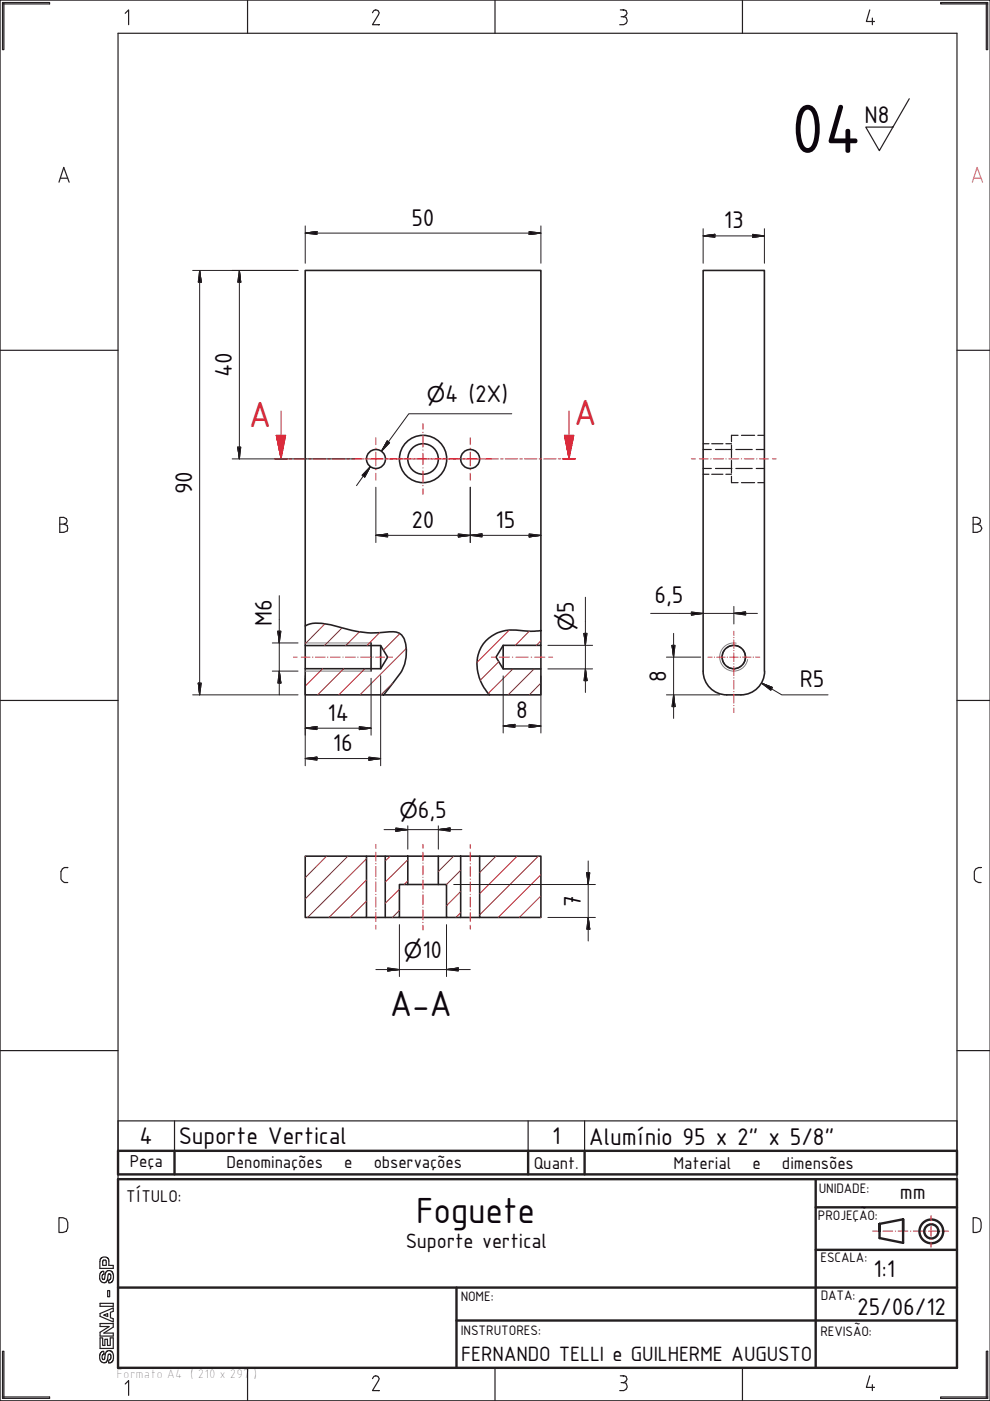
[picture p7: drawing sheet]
<svg xmlns="http://www.w3.org/2000/svg" width="210mm" height="297mm" viewBox="0 0 210 297" stroke-linecap="round" stroke-linejoin="round" font-family="sans-serif">
<g fill="none" stroke="#231f20" stroke-width=".34">
<path d="M64.7 132.7v-75.4h50v76.4M64.7 132.7a6 6 0 0 1 4.7-.4l1 .2a27.9 27.9 0 0 0 9.4 1.7l.6-.1a8.9 8.9 0 0 1 4.4 .2 5.4 5.4 0 0 1 1.3 5.2 8.8 8.8 0 0 1-2.4 4.8l-2.4 3h-16.6v-5.5h16l1.5-2.5-1.5-2.4h-16zM64.7 136.9v4.9M78.7 136.3v6M80.7 136.9v4.9M103 135.9a8.3 8.3 0 0 1 7.7-2.2l2.4 .1 1.6-.1v3.1h-8l-1.5 2.5 1.5 2.5h8v5.5h-10.9a9.5 9.5 0 0 1-2.5-8 6.9 6.9 0 0 1 1.7-3.4zM106.7 136.8v5M114.7 136.8v5M81.3 147.3h22.5M149.1 142.3a5 5 0 0 0 5.1 5h2.9M149.1 142.3v-85h13v85M162.2 142.3a5 5 0 0 1-5 5"/>
<path d="M64.7 181.5h13v13h-13zM77.7 194.5h4M77.7 181.5h4M81.7 181.5h4.8v6h-1.8v7h-3zM84.7 194.5h10M86.5 181.5h6.5M86.5 187.5h6.5M93 181.5h4.7v13h-3v-7h-1.7zM97.7 181.5h4M97.7 194.5h4M101.7 181.5h13v13h-13z"/>
<circle cx="79.7" cy="97.3" r="2.01"/>
<circle cx="89.7" cy="97.3" r="3.2"/>
<circle cx="89.7" cy="97.3" r="5"/>
<circle cx="99.7" cy="97.3" r="2.01"/>
<circle cx="155.6" cy="139.3" r="2.48"/>
</g>
<g fill="none" stroke="#231f20" stroke-width=".25">
<path d="M149.1 95.3h1.8M149.1 99.3h1.8M149.1 94.1h1.3M151 94.1h2.3M151.8 95.3h3.4M151.8 99.3h3.4M154 94.1h1.1M155.1 94.3v2.7M155.1 97.6v2.7M156.1 95.3h3.4M156.1 99.3h3.4M156.5 92.3h-1.4v1.4"/>
<path d="M157.3 92.3h2.8M160.4 95.3h1.7M160.4 99.3h1.7M160.7 92.3h1.4M149.1 100.6h1.3M151 100.6h2.3M154 100.6h1.1M155.1 101v1.3h1.4M157.3 102.3h2.8M160.7 102.3h1.4M153.7 137.8a2.35 2.35 0 0 0 0 3M154.2 137.3a2.29 2.29 0 0 1 2.9 0"/>
<path d="M157.6 137.8a2.35 2.35 0 0 1 0 3M154.2 141.3a2.16 2.16 0 0 0 2.9 0"/>
</g>
<path d="M64.7 136.3h14M156.2 136.4a2.98 2.98 0 0 0-3.5 2.4 2.98 2.98 0 0 0 2.4 3.4 2.98 2.98 0 0 0 3.5-2.4M64.7 142.3h14" fill="none" stroke="#7e8183" stroke-width=".21"/>
<g fill="none" stroke="#ee253a" stroke-width=".21">
<path d="M58.3 97.3h2.6M59.6 92.3v5M61.4 97.3h.5M62.4 97.3h2.6M65.5 97.3h.5M66.4 97.3h2.7M69.5 97.3h.6M70.5 97.3h2.7M73.6 97.3h.5M74.6 97.3h2.6M77.6 97.3h.6M78.7 97.3h2.6"/>
<path d="M81.8 97.3h.5M82.7 97.3h2.7M85.8 97.3h.6M86.8 97.3h2.7M89.9 97.3h.5M90.9 97.3h2.6M93.9 97.3h.6M95 97.3h2.6M98 97.3h.6M99 97.3h2.6M102.1 97.3h.6M103.1 97.3h2.6"/>
<path d="M106.2 97.3h.5M107.1 97.3h2.7M110.2 97.3h.6M111.3 97.3h2.6M114.3 97.3h.6M115.3 97.3h2.6M118.4 97.3h.6M119.4 97.3h2.6"/>
</g>
<path d="M58.3 97.3h2.6M119.4 97.3h2.6" fill="none" stroke="#ee253a" stroke-width=".38"/>
<path d="M58.6 92.3l1 5z" fill="#ee253a"/>
<path d="M58.6 92.3l1 5z" fill="none" stroke="#ee253a" stroke-width=".21"/>
<path d="M58.6 92.3h2l-1 5z" fill="#ee253a"/>
<path d="M58.6 92.3h2l-1 5zM59.6 87.1v5.2M120.7 92.3v5" fill="none" stroke="#ee253a" stroke-width=".21"/>
<path d="M119.7 92.3l1 5z" fill="#ee253a"/>
<path d="M119.7 92.3l1 5z" fill="none" stroke="#ee253a" stroke-width=".21"/>
<path d="M119.7 92.3h2l-1 5z" fill="#ee253a"/>
<g fill="none" stroke="#ee253a" stroke-width=".21">
<path d="M75.2 97.3h1.5M77.4 97.3h.1M78.3 97.3h2.9M79.7 92.8v1.5M79.7 95v.1M79.7 95.9v2.9M79.7 99.5v.1M81.9 97.3h.1M82.2 97.3h2M84.8 97.3h2.4M87.8 97.3h.1M88.5 97.3h2.4"/>
<path d="M89.7 89.8v1.2M89.7 91.6v.1M89.7 92.3v2.5M89.7 95.4v.1M89.7 96.1v2.4M89.7 99.2h.1M89.7 99.8v2.5M91.5 97.3h.2M92.2 97.3h2.5M95.2 97.3h2M97.4 97.3h.1M98.3 97.3h2.9"/>
<path d="M99.7 92.8v1.5M99.7 95v.1M99.7 95.9v2.9M99.7 99.5v.1M101.9 97.3h.1M102.7 97.3h1.5M119.7 92.3h2l-1 5zM120.7 87.1v5.2M146.6 97.3h.9M148.3 97.3h1.9M150.7 97.3h.1M151.3 97.3h2.2"/>
<path d="M154 97.3h.1M154.6 97.3h2.1M157.2 97.3h.1M157.9 97.3h2M160.5 97.3h.1M161.1 97.3h1.9M163.8 97.3h.8M79.7 100.3v1.5M89.7 102.9v.1M89.7 103.6v1.2M99.7 100.3v1.5M62.2 139.3h.8"/>
<path d="M63.9 139.3h1.9M66.3 139.3h.1M66.9 139.3h2.1M69.5 139.3h.1M70.1 139.3h2M72.7 139.3h.1M73.3 139.3h2.1M75.9 139.3h.1M76.5 139.3h2.1M79.1 139.3h.1M79.7 139.3h1.8M82.4 139.3h.8"/>
<path d="M104.2 139.3h.9M105.9 139.3h2.1M108.7 139.3h.1M109.4 139.3h2.6M112.7 139.3h.1M113.4 139.3h2.2M116.4 139.3h.8M150.2 139.3h.8M151.5 139.3h.1M152 139.3h1.8M154.2 139.3h.1M154.8 139.3h1.7"/>
<path d="M155.7 133.8v.9M155.7 135.1v.1M155.7 135.7v1.8M155.7 137.9v.1M155.7 138.4v1.9M157 139.3h.1M157.5 139.3h1.8M159.7 139.3h.1M160.3 139.3h.9M155.7 140.7v.1M155.7 141.3v1.9M155.7 143.7v.1"/>
<path d="M155.7 144.2v1.9M155.7 146.6v.1M155.7 147.2v1.9M155.7 149.6h.1M155.7 150.1v.9M79.7 179v.9M89.7 179v.9M99.7 179v.9M79.7 180.7v1.9M79.7 183.1v.1M79.7 183.7v2.1M79.7 186.3v.1"/>
<path d="M79.7 187v2.1M79.7 189.6v.1M79.7 190.2v2.1M79.7 192.9v.1M79.7 193.5v1.9M79.7 196.2v.8M89.7 180.7v1.8M89.7 183h.1M89.7 183.6v1.9M89.7 186v.1M89.7 186.6v1.9M89.7 189.1v.1"/>
<path d="M89.7 189.7v2.1M89.7 192.3v.1M89.7 192.9v2.1M89.7 195.5v.1M89.7 196.2v1M99.7 180.7v1.9M99.7 183.1v.1M99.7 183.7v2.1M99.7 186.3v.1M99.7 187v2.1M99.7 189.6v.1M99.7 190.2v2.1"/>
<path d="M99.7 192.9v.1M99.7 193.5v1.9M99.7 196.2v.8M197.5 257.7v1.1M197.5 259.4h.1M197.5 260v2.2M185.1 261h1M186.6 261h.1M187.3 261h2M189.9 261h.1M190.5 261h2.1M193.1 261h.1"/>
<path d="M193.7 261h2.1M196.3 261h.1M196.9 261h2.1M197.5 262.7v.1M197.5 263.3v1.1M199.5 261h.1M200.2 261h1"/>
</g>
<g fill="none" stroke="#231f20" stroke-width=".25">
<path d="M.8 .5v10h-.3v-10h10v.3h-10M25 7.1h178v282.9h-178zM26.6 2.8l.7-.7v3.1M52.5 0v7.1M79.6 2.1l.5 .1 .3 .5-1.4 2.5h1.4h-.1M79.7 2.1l-.4 .1-.3 .5M105 0v7.1M131.6 2.1l1.2 .1 .2 .6-.2 .4-.5 .3M131.7 3.5h.6M132.2 2.1h.1h-.1M132.3 3.5l.5 .2 .2 .9-.2 .4-.5 .2h-.9M157.5 0v7.1"/>
<path d="M184.5 2.1l-.7 2.5h1.7h-.2M185 3.8v1.4M209.2 .5v10h.3v-10h-10v.3h10M209.9 0h-209.9v297h209.9M12.8 37.8h1.6M14.7 38.6l-1.2-3.1-1 3.1M0 74.3h25M203 74.3h6.9M12.7 109.7h.8l.6 .3 .1 .4-.1 .5-.6 .2 .7 .3 .2 .6-.2 .6-.7 .3h-.8zM12.7 111.1h.8M206.4 111.1h.9l.5-.2 .2-.5-.2-.4-.5-.3h-.9v3.2h.9l.7-.3 .3-.6-.3-.6-.7-.3M0 148.5h25"/>
<path d="M203 148.5h6.9M14.4 183.9h-.7l-.5 .3-.3 .6v1.6l.8 .7h.7M208 183.9h.1h-.6l-.5 .3-.3 .6v1.6l.3 .4 .5 .3h.6M0 222.7h25M25 237.6h178v6.4h-178zM37 237.6v6.4M112 237.6v6.4M124 237.6v6.4M203 222.7h6.9M12.5 258.2h.9l.7 .3 .3 .7v1.1l-.3 .8-.7 .2h-.9zM206.4 258.2h.7l.7 .3 .3 .7v1.1l-.3 .8-.7 .2h-.7zM21.2 268.9v-1.8l.3-.4 .4-.2 .7 .1 .4 .3 .1 1.4h.9v.6h-2.8"/>
<path d="M21.2 276.3h2.8v.7h-2.8zM21.2 278.5l2.8-1.2v.7l-.6 .2v1.2l.6 .2v.7l-2.8-1.2zM21.3 269.9l.5-.4a.41 .41 0 0 1 .1 .7l-.3 .3 .1 .5a.24 .24 0 0 0 .2 .3 .24 .24 0 0 0 .3-.2l.3-1.4a.88 .88 0 0 1 .9-.3 .88 .88 0 0 1 .6 .8v1.1l-.3 .5-.4 .2-.3-.1v-.5l.5-.4v-.7l-.4-.2-.2 .2-.1 1-.2 .5-.3 .1h-.5l-.4-.3-.3-.5v-.8zM21.9 267.2l.4-.1 .2 .2v1h-.7zM22 278.8l.8-.3v.6zM22.1 271.9h.1M22.8 273.6h.5v1.3h-.5zM.5 296.2h10v.3h-10v-10h.3v10M21.2 280.6h2.8v.8l-2 1.2h2v.7h-2.8v-.8l2-1.3h-2zM21.2 283.7h.6v1.6h.4v-1.3h.6v1.3h.6v-1.6h.6v2.2h-2.8zM21.4 286.7a.37 .37 0 0 1 .5-.2 .37 .37 0 0 1 .1 .6l-.4 .4v.4l.3 .4 .3-.2 .3-1.5 .5-.2 .6 .1 .5 .8-.1 1.1-.4 .5h-.6v-.4l.4-.3 .2-.4-.1-.6-.4-.1-.4 1.6-.5 .2-.7-.2a1.6 1.6 0 0 1-.3-1.7zM25 289.8v.2h.2"/>
<path d="M26.6 293.4l.7-.7v3.1M52.5 290v7M79.6 291.7l.5 .1 .3 .5-1.4 2.5h1.4h-.1M79.7 291.7l-.4 .1-.3 .5M105 290v7M131.6 291.7l1.2 .1 .2 .6-.2 .4-.5 .3M131.7 293.1h.6M132.2 291.7h.1h-.1M132.3 293.1l.5 .2 .2 .9-.2 .4-.5 .2h-.9M157.5 290v7M184.5 291.7l-.7 2.5h1.7h-.2M185 293.6v1.2"/>
<path d="M209.5 296.2h-10v.3h10v-10h-.3v10"/>
</g>
<path d="M206.5 37.8h1.6M208.4 38.6l-1.1-3.1-1.1 3.1" fill="none" stroke="#ede80a" stroke-width=".25"/>
<g fill="none" stroke="#231f20" stroke-width=".51">
<path d="M25 244h178v5h-178zM25 250h178v40h-178zM37 244v5M112 244v5M124 244v5M173 256h30M173 250v40M191.5 258.5l-4.9 1M25 273h178M96.8 280h106.2M96.8 273v17M173 265h30"/>
<path d="M191.5 261v-2.5v5l-4.9-1v-3v1.5"/>
<circle cx="197.5" cy="261.1" r="2.52"/>
<circle cx="197.5" cy="261.1" r="1.5"/>
</g>
<g fill="none" stroke="#992528" stroke-width=".21">
<path d="M68.9 132.3l-4.2 4.2M72.6 133.1l-3.8 3.8M76.3 133.9l-3 3M80.5 134.1l-2.7 2.8M84.8 134.4l-3.5 3.4M86.2 137.5l-9.9 9.8M108 133.6l-6.8 6.8M112.3 133.8l-3 3M114.7 135.9l-.9 .9M68.4 141.8l-3.7 3.7M72.9 141.8l-5.5 5.5M77.4 141.8l-5.6 5.5"/>
<path d="M83.3 144.9l-2.5 2.4M105.8 140.3l-3.9 3.9M108.8 141.8l-5.2 5.2M113.3 141.8l-5.5 5.5M114.7 144.8l-2.4 2.5M64.8 181.5l-.1 .1M69.3 181.5l-4.6 4.6M73.8 181.5l-9.1 9.1M77.7 191l-3.4 3.5M77.7 186.6l-7.9 7.9M77.7 182.1l-12.5 12.4M82.8 181.5l-1.1 1"/>
<path d="M84.7 193l-1.5 1.5M84.7 188.5l-3 3M86.5 186.8l-.8 .7M86.5 182.3l-4.8 4.7M96.2 181.5l-3.2 3.3M97.7 189l-3 3M97.7 184.5l-3 3M97.7 193.5l-1 1M105.2 181.5l-3.5 3.5M109.7 181.5l-8 8M114.2 181.5l-12.5 12.5M114.7 194.4l-.1 .1"/>
<path d="M114.7 185.5l-9 9M114.7 189.9l-4.5 4.6"/>
</g>
<path d="M64.7 49.4l2.5-.3zM64.7 49.4h2.5" fill="none" stroke="#231f20" stroke-width=".21"/>
<path d="M64.7 49.3h2.5" fill="none" stroke="#0c050d" stroke-width=".34"/>
<path d="M64.7 49.4l2.5-.3v.6z" fill="#0c050d"/>
<path d="M64.7 49.4l2.5-.3v.6zM112.2 49.4h2.5M112.2 49.7l2.5-.3z" fill="none" stroke="#231f20" stroke-width=".21"/>
<path d="M112.2 49.6h2.5" fill="none" stroke="#0c050d" stroke-width=".3"/>
<path d="M112.2 49.1l2.5 .3-2.5 .3z" fill="#0c050d"/>
<path d="M42.3 57.3l.4 2.5zM42.3 57.3v2.5M64.7 47.9v7.9M67.2 49.4h45M112.2 49.1l2.5 .3-2.5 .3zM114.7 47.9v7.9" fill="none" stroke="#231f20" stroke-width=".21"/>
<path d="M42.5 57.3v2.5" fill="none" stroke="#0c050d" stroke-width=".34"/>
<path d="M42.3 57.3l.4 2.5h-.6z" fill="#0c050d"/>
<path d="M42.3 57.3l.4 2.5h-.6zM42.1 144.8l.2 2.5zM42.3 144.8v2.5" fill="none" stroke="#231f20" stroke-width=".21"/>
<path d="M42.2 144.8v2.5" fill="none" stroke="#0c050d" stroke-width=".3"/>
<path d="M42.1 144.8h.6l-.4 2.5z" fill="#0c050d"/>
<path d="M40.9 57.3h22.3M42.3 59.8v85M50.4 94.8l.4 2.5zM50.8 94.8v2.5M40.9 147.3h22.3M42.1 144.8h.6l-.4 2.5z" fill="none" stroke="#231f20" stroke-width=".21"/>
<path d="M50.6 94.8v2.5" fill="none" stroke="#0c050d" stroke-width=".34"/>
<path d="M50.4 94.8h.7l-.3 2.5z" fill="#0c050d"/>
<path d="M50.8 57.3v2.5M50.8 57.3l.3 2.5zM50.4 94.8h.7l-.3 2.5z" fill="none" stroke="#231f20" stroke-width=".21"/>
<path d="M50.9 57.3v2.5" fill="none" stroke="#0c050d" stroke-width=".3"/>
<path d="M50.8 57.3l.3 2.5h-.7z" fill="#0c050d"/>
<path d="M49.2 57.3h14M50.8 59.8v35M50.8 57.3l.3 2.5h-.7zM49.2 97.3h26M64.7 154.4l2.5-.3zM64.7 154.4h2.5" fill="none" stroke="#231f20" stroke-width=".21"/>
<path d="M64.7 154.2h2.5" fill="none" stroke="#0c050d" stroke-width=".34"/>
<path d="M64.7 154.4l2.5-.3v.6z" fill="#0c050d"/>
<path d="M64.7 154.4l2.5-.3v.6zM76.2 154.7l2.5-.3zM76.2 154.4h2.5" fill="none" stroke="#231f20" stroke-width=".21"/>
<path d="M76.2 154.5h2.5" fill="none" stroke="#0c050d" stroke-width=".3"/>
<path d="M76.2 154.1l2.5 .3-2.5 .3z" fill="#0c050d"/>
<path d="M64.7 143.8v12.1M67.2 154.4h9M76.2 154.1l2.5 .3-2.5 .3zM78.7 143.8v12.1M64.7 160.8l2.5-.3zM64.7 160.8h2.5" fill="none" stroke="#231f20" stroke-width=".21"/>
<path d="M64.7 160.7h2.5" fill="none" stroke="#0c050d" stroke-width=".3"/>
<path d="M64.7 160.8l2.5-.3v.7z" fill="#0c050d"/>
<path d="M64.7 160.8l2.5-.3v.7zM78.2 160.8h2.5M78.2 161.2l2.5-.4z" fill="none" stroke="#231f20" stroke-width=".21"/>
<path d="M78.2 161h2.5" fill="none" stroke="#0c050d" stroke-width=".34"/>
<path d="M78.2 160.5l2.5 .3-2.5 .4z" fill="#0c050d"/>
<path d="M64.7 143.3v19M80.7 143.3v19M106.7 153.9l2.5-.3zM106.7 153.9h2.5M67.2 160.8h11M78.2 160.5l2.5 .3-2.5 .4z" fill="none" stroke="#231f20" stroke-width=".21"/>
<path d="M106.7 153.8h2.5" fill="none" stroke="#0c050d" stroke-width=".34"/>
<path d="M106.7 153.9l2.5-.3v.6z" fill="#0c050d"/>
<path d="M106.7 153.9l2.5-.3v.6zM112.2 154.2l2.5-.3zM112.2 153.9h2.5" fill="none" stroke="#231f20" stroke-width=".21"/>
<path d="M112.2 154.1h2.5" fill="none" stroke="#0c050d" stroke-width=".3"/>
<path d="M112.2 153.6l2.5 .3-2.5 .3z" fill="#0c050d"/>
<path d="M106.7 143.3v12.1M109.2 153.9h3M112.2 153.6l2.5 .3-2.5 .3zM114.7 143.3v12.1M124.5 185l.3 2.5zM124.8 185v2.5" fill="none" stroke="#231f20" stroke-width=".21"/>
<path d="M124.6 185v2.5" fill="none" stroke="#0c050d" stroke-width=".3"/>
<path d="M124.5 185h.6l-.3 2.5z" fill="#0c050d"/>
<path d="M124.5 185h.6l-.3 2.5zM124.8 194.5v2.5M124.8 194.5l.3 2.5z" fill="none" stroke="#231f20" stroke-width=".21"/>
<path d="M124.9 194.5v2.5" fill="none" stroke="#0c050d" stroke-width=".34"/>
<path d="M124.8 194.5l.3 2.5h-.6z" fill="#0c050d"/>
<path d="M96.2 187.5h3.4M99.8 187.5h26.5M116.2 194.5h10.1M124.8 182.5v2.5M124.8 187.5v7M124.8 197v2.5M124.8 194.5l.3 2.5h-.6zM82.2 205.9l2.5-.3zM82.2 205.6h2.5" fill="none" stroke="#231f20" stroke-width=".21"/>
<path d="M82.2 205.7h2.5" fill="none" stroke="#0c050d" stroke-width=".3"/>
<path d="M82.2 205.2l2.5 .4-2.5 .3z" fill="#0c050d"/>
<path d="M82.2 205.2l2.5 .4-2.5 .3zM94.7 205.6h2.5M94.7 205.6l2.5-.4z" fill="none" stroke="#231f20" stroke-width=".21"/>
<path d="M94.7 205.4h2.5" fill="none" stroke="#0c050d" stroke-width=".34"/>
<path d="M94.7 205.6l2.5-.4v.7z" fill="#0c050d"/>
<path d="M93 175.9l2.5-.3zM93 175.9h2.5M84.7 196v11M94.7 196v11M79.7 205.6h2.5M84.7 205.6h10M94.7 205.6l2.5-.4v.7zM97.2 205.6h2.5" fill="none" stroke="#231f20" stroke-width=".21"/>
<path d="M93 175.7h2.5" fill="none" stroke="#0c050d" stroke-width=".34"/>
<path d="M93 175.9l2.5-.3v.6z" fill="#0c050d"/>
<path d="M84 176.2l2.5-.3zM84 175.9h2.5M93 175.9l2.5-.3v.6z" fill="none" stroke="#231f20" stroke-width=".21"/>
<path d="M84 176.1h2.5" fill="none" stroke="#0c050d" stroke-width=".34"/>
<path d="M84 175.6l2.5 .3-2.5 .3z" fill="#0c050d"/>
<path d="M78.5 98.9l-1.4 2M81.5 175.9h2.5M84 175.6l2.5 .3-2.5 .3zM86.5 175.9h6.5M86.5 175.1v4.9M93 175.1v4.9M95.5 175.9h2.5" fill="none" stroke="#231f20" stroke-width=".21"/>
<path d="M78.5 98.9l-1.1 2.2z" fill="#0c050d"/>
<path d="M78.5 98.9l-1.1 2.2z" fill="none" stroke="#231f20" stroke-width=".21"/>
<path d="M78.5 98.9l-1.1 2.2-.6-.3z" fill="#0c050d"/>
<path d="M78.5 98.9l-1.1 2.2-.6-.3zM82.4 93.7l-1.5 2" fill="none" stroke="#231f20" stroke-width=".21"/>
<path d="M82.1 93.5l-1.2 2.2z" fill="#0c050d"/>
<path d="M82.1 93.5l-1.2 2.2z" fill="none" stroke="#231f20" stroke-width=".21"/>
<path d="M82.1 93.5l.5 .4-1.7 1.8z" fill="#0c050d"/>
<path d="M82.1 93.5l.5 .4-1.7 1.8zM108.5 87.7h-21.8l-5.8 8M77.1 100.9l-1.5 2.1M79.7 113.5l2.5-.3zM79.7 113.5h2.5" fill="none" stroke="#231f20" stroke-width=".21"/>
<path d="M79.7 113.4h2.5" fill="none" stroke="#0c050d" stroke-width=".3"/>
<path d="M79.7 113.5l2.5-.3v.6z" fill="#0c050d"/>
<path d="M79.7 113.5l2.5-.3v.6zM97.2 113.5h2.5M97.2 113.8l2.5-.3z" fill="none" stroke="#231f20" stroke-width=".21"/>
<path d="M97.2 113.7h2.5" fill="none" stroke="#0c050d" stroke-width=".34"/>
<path d="M97.2 113.2l2.5 .3-2.5 .3z" fill="#0c050d"/>
<path d="M79.7 103.3v11.7M82.2 113.5h15M97.2 113.2l2.5 .3-2.5 .3zM99.7 103.3v11.7M112.2 113.8l2.5-.3zM112.2 113.5h2.5" fill="none" stroke="#231f20" stroke-width=".21"/>
<path d="M112.2 113.7h2.5" fill="none" stroke="#0c050d" stroke-width=".34"/>
<path d="M112.2 113.2l2.5 .3-2.5 .3z" fill="#0c050d"/>
<path d="M99.7 113.5h2.5M99.7 113.5l2.5-.3zM112.2 113.2l2.5 .3-2.5 .3z" fill="none" stroke="#231f20" stroke-width=".21"/>
<path d="M99.7 113.4h2.5" fill="none" stroke="#0c050d" stroke-width=".3"/>
<path d="M99.7 113.5l2.5-.3v.6z" fill="#0c050d"/>
<path d="M159.6 50.3l2.5-.3zM159.6 50h2.5M99.7 113.5l2.5-.3v.6zM99.7 103.3v11.7M102.2 113.5h10" fill="none" stroke="#231f20" stroke-width=".21"/>
<path d="M159.6 50.2h2.5" fill="none" stroke="#0c050d" stroke-width=".3"/>
<path d="M159.6 49.7l2.5 .3-2.5 .3z" fill="#0c050d"/>
<path d="M149.1 50l2.5-.3zM149.1 50h2.5M159.6 49.7l2.5 .3-2.5 .3z" fill="none" stroke="#231f20" stroke-width=".21"/>
<path d="M149.1 49.8h2.5" fill="none" stroke="#0c050d" stroke-width=".34"/>
<path d="M149.1 50l2.5-.3v.6z" fill="#0c050d"/>
<path d="M149.1 48.5v7.3M149.1 50l2.5-.3v.6zM151.6 50h8M162.1 48.5v7.3M161.5 144.8l2.2 1.3" fill="none" stroke="#231f20" stroke-width=".21"/>
<path d="M161.5 144.8l2.3 1z" fill="#0c050d"/>
<path d="M161.5 144.8l2.3 1z" fill="none" stroke="#231f20" stroke-width=".21"/>
<path d="M161.5 144.8l2.3 1-.3 .6z" fill="#0c050d"/>
<path d="M155.7 130.1l2.5-.3zM155.7 130.1h2.5M161.5 144.8l2.3 1-.3 .6zM163.7 146.1l2.1 1.2h9.8" fill="none" stroke="#231f20" stroke-width=".21"/>
<path d="M155.7 129.9h2.5" fill="none" stroke="#0c050d" stroke-width=".3"/>
<path d="M155.7 130.1l2.5-.3v.6z" fill="#0c050d"/>
<path d="M146.6 130.4l2.5-.3zM146.6 130.1h2.5M155.7 130.1l2.5-.3v.6z" fill="none" stroke="#231f20" stroke-width=".21"/>
<path d="M146.6 130.2h2.5" fill="none" stroke="#0c050d" stroke-width=".34"/>
<path d="M146.6 129.8l2.5 .3-2.5 .3z" fill="#0c050d"/>
<path d="M138 130.1h8.6M146.6 129.8l2.5 .3-2.5 .3zM149.1 130.1h6.6M155.7 128.6v3.7M158.2 130.1h2.4M124.2 141.8l.3 2.5zM124.2 141.8v2.5" fill="none" stroke="#231f20" stroke-width=".21"/>
<path d="M124.3 141.8v2.5" fill="none" stroke="#0c050d" stroke-width=".34"/>
<path d="M124.2 141.8l.3 2.5h-.6z" fill="#0c050d"/>
<path d="M123.9 134.3l.3 2.5zM124.2 134.3v2.5M124.2 141.8l.3 2.5h-.6z" fill="none" stroke="#231f20" stroke-width=".21"/>
<path d="M124 134.3v2.5" fill="none" stroke="#0c050d" stroke-width=".3"/>
<path d="M123.9 134.3h.6l-.3 2.5z" fill="#0c050d"/>
<path d="M58.9 133.8l.3 2.5zM59.2 133.8v2.5M116.2 136.8h9.5M123.9 134.3h.6l-.3 2.5zM124.2 126.6v7.7M124.2 136.8v5M116.2 141.8h9.5M124.2 144.3v2.5" fill="none" stroke="#231f20" stroke-width=".21"/>
<path d="M59.1 133.8v2.5" fill="none" stroke="#0c050d" stroke-width=".3"/>
<path d="M58.9 133.8h.7l-.4 2.5z" fill="#0c050d"/>
<path d="M58.9 133.8h.7l-.4 2.5zM59.2 142.3l.4 2.5zM59.2 142.3v2.5" fill="none" stroke="#231f20" stroke-width=".21"/>
<path d="M59.4 142.3v2.5" fill="none" stroke="#0c050d" stroke-width=".34"/>
<path d="M59.2 142.3l.4 2.5h-.7z" fill="#0c050d"/>
<path d="M57.8 136.3h5.4M59.2 126.3v7.5M59.2 136.3v6M142.5 136.8l.4 2.5zM142.9 136.8v2.5M57.8 142.3h5.4M59.2 142.3l.4 2.5h-.7zM59.2 144.8v2.5" fill="none" stroke="#231f20" stroke-width=".21"/>
<path d="M142.7 136.8v2.5" fill="none" stroke="#0c050d" stroke-width=".34"/>
<path d="M142.5 136.8h.7l-.3 2.5z" fill="#0c050d"/>
<path d="M142.5 136.8h.7l-.3 2.5zM142.9 147.3v2.5M142.9 147.3l.3 2.5z" fill="none" stroke="#231f20" stroke-width=".21"/>
<path d="M143 147.3v2.5" fill="none" stroke="#0c050d" stroke-width=".3"/>
<path d="M142.9 147.3l.3 2.5h-.7z" fill="#0c050d"/>
<path d="M141.3 139.3h7.3M142.9 134.3v2.5M142.9 139.3v8M141.3 147.3h11.3M142.9 147.3l.3 2.5h-.7zM142.9 149.8v2.5" fill="none" stroke="#231f20" stroke-width=".21"/>
<path d="M192.9 20.9l-6.4 11-2.9-5h5.8" fill="none" stroke="#231f20" stroke-width=".25"/>
<text font-size="15.8" fill="#0c050d" x="167.8" y="32.4">04</text>
<g font-size="8.3" fill="#ee253a">
<text x="52.8" y="90.6">A</text>
<text x="121.8" y="90">A</text>
</g>
<g font-size="8.3" fill="#0c050d">
<text x="82.7" y="215.3">A-A</text>
<text x="88.3" y="259.4">Foguete</text>
</g>
<g font-size="5.5" fill="#0c050d">
<text x="183.4" y="26">N8</text>
<text x="87.3" y="47.8">50</text>
<text x="153.5" y="48.4">13</text>
<text x="49.2" y="79.9" transform="rotate(-90 49.2 79.9)">40</text>
<text x="94.5" y="85.3">4 (2X)</text>
<text x="40.8" y="104.7" transform="rotate(-90 40.8 104.7)">90</text>
<text x="87.3" y="111.9">20</text>
<text x="105.1" y="111.9">15</text>
<text x="121.7" y="129.9" transform="rotate(-90 121.7 129.9)">5</text>
<text x="138.8" y="127.8">6,5</text>
<text x="57.7" y="132.7" transform="rotate(-90 57.7 132.7)">M6</text>
<text x="141.3" y="144.5" transform="rotate(-90 141.3 144.5)">8</text>
<text x="169.6" y="145.7">R5</text>
<text x="69.4" y="152.8">14</text>
<text x="109.5" y="152.3">8</text>
<text x="70.6" y="159.2">16</text>
<text x="88.6" y="173.4">6,5</text>
<text x="123.2" y="192.2" transform="rotate(-90 123.2 192.2)">7</text>
<text x="89.6" y="203.1">10</text>
<text x="29.6" y="242.6">4</text>
<text x="37.9" y="242.6">Suporte Vertical</text>
<text x="117.1" y="242.6">1</text>
<text x="124.9" y="242.7">Alumínio 95 x 2&quot; x 5/8&quot;</text>
<text x="185.3" y="270.8">1:1</text>
<text x="181.8" y="278.8">25/06/12</text>
</g>
<g font-size="4.7" fill="#0c050d">
<text x="190.9" y="254.2">mm</text>
<text x="86.1" y="264.7">Suporte vertical</text>
<text x="97.8" y="288.6">FERNANDO TELLI e GUILHERME AUGUSTO</text>
</g>
<g font-size="4.6" fill="#0c050d">
<text x="90.5" y="85.3">⌀</text>
<text x="121.7" y="133.8" transform="rotate(-90 121.7 133.8)">⌀</text>
<text x="84.7" y="173.4">⌀</text>
<text x="85.6" y="203.1">⌀</text>
</g>
<g font-size="3.9" fill="#0c050d">
<text x="27.5" y="247.5">Peça</text>
<text x="48" y="247.6">Denominações</text>
<text x="73" y="247.6">e</text>
<text x="79.3" y="247.6">observações</text>
<text x="113.2" y="247.8">Quant.</text>
<text x="142.9" y="247.8">Material</text>
<text x="159.6" y="247.8">e</text>
<text x="165.9" y="247.8">dimensões</text>
<text x="26.8" y="254.7">TÍTULO:</text>
</g>
<g font-size="3.1" fill="#0c050d">
<text x="173.6" y="253">UNIDADE:</text>
<text x="173.5" y="258.8">PROJEÇÃO:</text>
<text x="174" y="267.7">ESCALA:</text>
<text x="97.7" y="275.8">NOME:</text>
<text x="174.1" y="275.6">DATA:</text>
<text x="97.7" y="283">INSTRUTORES:</text>
<text x="174" y="283.3">REVISÃO:</text>
</g>
<text font-size="2.7" fill="#0c050d" x="24.7" y="292.2">Formato A4 ( 210 x 297 )</text>
</svg>
